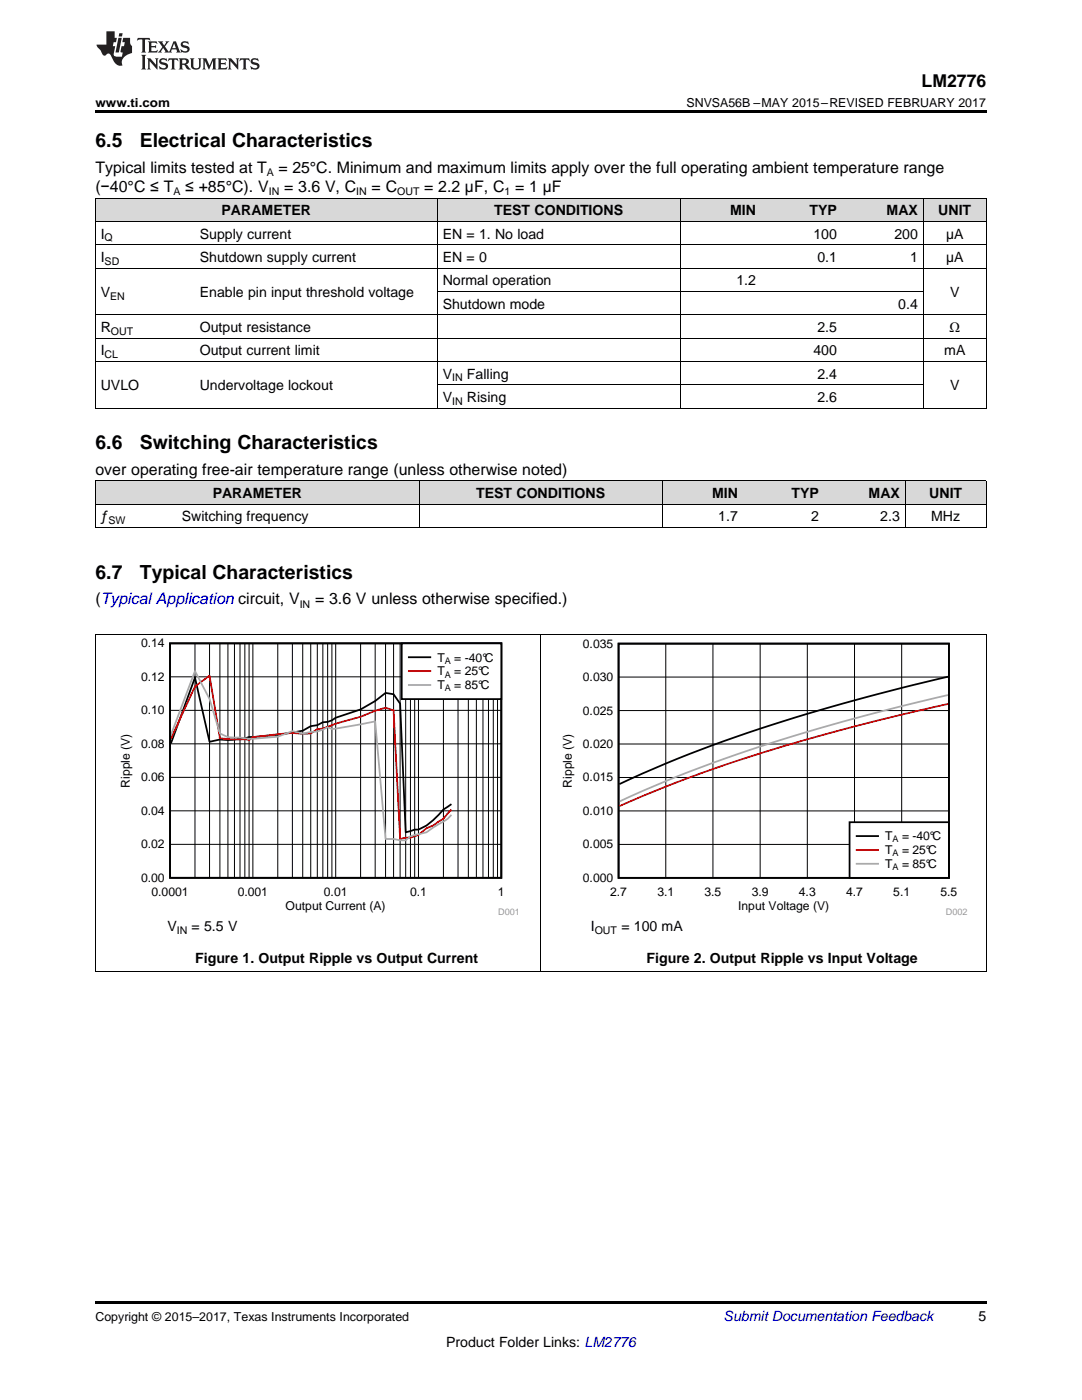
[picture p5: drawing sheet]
<svg xmlns="http://www.w3.org/2000/svg" width="216mm" height="279mm" viewBox="0 0 216 279" stroke-linecap="round" stroke-linejoin="round" font-family="sans-serif">
<g fill="#d8d8d8">
<path d="M19 96h16.2v4.6h-16.2z"/>
<path d="M35.2 96h48.5v4.6h-48.5z"/>
<path d="M83.7 96h48.5v4.6h-48.5z"/>
<path d="M132.2 96h16.1v4.6h-16.1z"/>
<path d="M148.3 96h16.2v4.6h-16.2z"/>
<path d="M164.5 96h16.2v4.6h-16.2z"/>
<path d="M180.7 96h16.1v4.6h-16.1z"/>
<path d="M19 39.6h19.8v4.6h-19.8z"/>
<path d="M38.8 39.6h48.5v4.6h-48.5z"/>
<path d="M87.3 39.6h48.5v4.6h-48.5z"/>
<path d="M135.8 39.6h16.1v4.6h-16.1z"/>
<path d="M151.9 39.6h16.2v4.6h-16.2z"/>
<path d="M168.1 39.6h16.2v4.6h-16.2z"/>
<path d="M184.3 39.6h12.5v4.6h-12.5z"/>
</g>
<path d="M19 259.7h177.8v.5h-177.8z" fill="#000"/>
<path d="M19.1 126.6v67.4M107.9 126.6v67.4M196.8 126.6v67.4M19 193.9h177.8" fill="none" stroke="#000" stroke-width=".2"/>
<path d="M23.6 127.4h79.8v55.2h-79.8z" fill-rule="evenodd" fill="#fff"/>
<path d="M33.9 128.4h66.1v46.8h-66.1zM34.1 148.4l4.8-13.2 2.9 12.8 2.1-.4h2.9l1.1-.2h1l.8-.3a60.5 60.5 0 0 0 10.7-1.3l1.6-.9 1.3-.2 1.1-.6h1l.8-.3 .8-.6 5-1.6 2.9-1.7 2-1.6 1.6 .3 1.3 1.8 1.1 25.7 1.8-.5h.8a13.8 13.8 0 0 0 5-4l1.6-1.1" fill="none" stroke="#000" stroke-width=".35"/>
<g fill="none" stroke="#000" stroke-width=".2">
<path d="M33.9 135.1h66.1M38.9 128.4v46.8M41.8 128.4v46.8M43.9 128.4v46.8M45.5 128.4v46.8M46.8 128.4v46.8M47.9 128.4v46.8M48.9 128.4v46.8M49.7 128.4v46.8M50.5 128.4v46.8M55.4 128.4v46.8M58.3 128.4v46.8"/>
<path d="M60.4 128.4v46.8M62 128.4v46.8M63.3 128.4v46.8M64.4 128.4v46.8M65.4 128.4v46.8M66.2 128.4v46.8M67 128.4v46.8M72 128.4v46.8M74.9 128.4v46.8M76.9 128.4v46.8M78.5 128.4v46.8M79.8 128.4v46.8"/>
<path d="M80.9 128.4v46.8M81.9 128.4v46.8M82.7 128.4v46.8M83.5 128.4v46.8M88.5 128.4v46.8M91.4 128.4v46.8M93.5 128.4v46.8M95.1 128.4v46.8M96.4 128.4v46.8M97.5 128.4v46.8M98.4 128.4v46.8M99.3 128.4v46.8"/>
<path d="M33.9 155.1h66.1M33.9 148.4h66.1M33.9 141.8h66.1M33.9 168.5h66.1M33.9 161.8h66.1"/>
</g>
<path d="M34.1 147.4l4.8-10.4 2.9-2.2 2.1 12.5 4 .3 1-.1 .8 .2 .8-.6 4.9-.6 2.9-.2 2.1 .2 1.6-.1 1.3-.9 1.1-.1 2.6-1 5-1.4 2.9-1.1 2-.7 1.6 .6 1.3 25.6 1.1-.2a5.2 5.2 0 0 0 4.2-1.9l1.3-.5 2.1-1.4 1.6-1.8" fill="none" stroke="#f00" stroke-width=".35"/>
<path d="M34.1 146.7l4.8-12.8 2.9 5.6 2.1 6.9 1.6 .7 5 .3 4.9-.4 2.9-1.1 2.1 .5 2.9-.4 2.1-.9 .8 .4 .8-.1 7.9-1.4 2 23.4h1.6l1.3 .3h1.1l1-.8 3.2-.8 1.3-.9a13.2 13.2 0 0 0 3.7-2.6" fill="none" stroke="#aaa" stroke-width=".35"/>
<path d="M80.2 128.4h19.8v11.1h-19.8z" fill-rule="evenodd" fill="#fff"/>
<path d="M80.2 128.4h19.8v11.1h-19.8zM81.6 131.2h4.3" fill="none" stroke="#000" stroke-width=".35"/>
<path d="M81.6 133.9h4.3" fill="none" stroke="#f00" stroke-width=".35"/>
<path d="M81.6 136.7h4.3" fill="none" stroke="#aaa" stroke-width=".35"/>
<path d="M111.8 127.5h81.3v55.1h-81.3z" fill-rule="evenodd" fill="#fff"/>
<path d="M123.4 128.4h65.9v46.8h-65.9zM189.2 135a369.1 369.1 0 0 0-56.4 17.4l-9.2 4.1" fill="none" stroke="#000" stroke-width=".35"/>
<path d="M123.4 135.1h66M132.8 128.5v46.7M142.3 128.5v46.7M151.7 128.5v46.7M161.1 128.5v46.7M170.5 128.5v46.7M179.9 128.5v46.7M123.4 155.2h66M123.4 148.5h66M123.4 141.8h66M123.4 168.5h66M123.4 161.8h66" fill="none" stroke="#000" stroke-width=".2"/>
<path d="M189.2 140.5a383.8 383.8 0 0 0-56.4 16.5l-9.2 3.9" fill="none" stroke="#f00" stroke-width=".35"/>
<path d="M189.2 138.7a371.9 371.9 0 0 0-56.4 17.2l-9.2 4.1" fill="none" stroke="#aaa" stroke-width=".35"/>
<path d="M169.5 164.1h19.8v11.1h-19.8z" fill-rule="evenodd" fill="#fff"/>
<path d="M169.5 164.1h19.8v11.1h-19.8zM170.9 166.9h4.3" fill="none" stroke="#000" stroke-width=".35"/>
<path d="M170.9 169.6h4.3" fill="none" stroke="#f00" stroke-width=".35"/>
<path d="M170.9 172.4h4.3" fill="none" stroke="#aaa" stroke-width=".35"/>
<g fill="none" stroke="#000" stroke-width=".2">
<path d="M19 39.5h177.8M19.1 39.5v42M87.2 39.5v42M135.7 39.5v42M184.2 39.5v42M196.8 39.5v42M19 53.5h177.8M19 48.8h177.8M19 44.2h177.8M87.3 58.2h97M19 72.1h177.8M19 67.5h177.8"/>
<path d="M19 62.8h177.8M87.3 76.8h97M19 95.9h177.8M19 81.4h177.8M19.1 96v9.3M83.6 96v9.3M132.1 96v9.3M180.6 96v9.3M196.8 96v9.3M19 105.3h177.8M19 100.6h177.8M19 126.6h177.8"/>
</g>
<g fill="#000">
<path d="M19 22h177.8v.5h-177.8zM19 81.5h.2zM87.2 81.5h.1zM135.7 81.5h.1zM184.1 81.5h.2zM196.7 81.5h.1zM19 105.3h.2zM83.6 105.3h.1zM132.1 105.3h.1zM148.2 105.3h.1zM164.4 105.3h.1zM180.6 105.3h.1z"/>
<path d="M196.7 105.3h.1z"/>
</g>
<g fill="#231f20">
<path d="M27.5 7.6l-.1 .5 .4-.2h.6v.1v2.1l-.2 .4h1l-.3-.4v-2.1l.1-.1h.5l.5 .2-.2-.5zM29.5 8.3l.2 .3v1.5l-.2 .4h1.8l.2-.6a1.04 1.04 0 0 1-1.3 .2v-.7h.6l.3 .2v-.6l-.3 .2h-.6v-.6l.8-.1 .4 .3-.2-.5zM31.5 8.3l.9 1.1-.9 1.1h.8l-.2-.2 .5-.7 .4 .7-.2 .2h1.5l-.1-.2 .1-.4h.9l.1 .4-.2 .2h1l-.3-.3-.7-1.9h-.5l-.9 2-.8-1 .9-1h-.8l.1 .3-.3 .5-.4-.6 .2-.2zM34.7 8.6l.4 1h-.7zM36.3 8.4a.63 .63 0 0 0-.2 .7 .63 .63 0 0 0 .6 .4l.6 .2 .1 .2a.75 .75 0 0 1-.7 .4 .75 .75 0 0 1-.6-.5l.1 .7 .1-.1a1.11 1.11 0 0 0 1.5-.6 1.13 1.13 0 0 0-1.2-.8l-.1-.4a1.04 1.04 0 0 1 1.2 .2l-.2-.5-.1 .1-.5-.2zM28.2 10.9l.2 .4v2.2l-.2 .4h1l-.3-.4v-2.2l.3-.4zM29.3 11.6l.3 .4v1.5l-.3 .4h.8l-.2-.4v-1.3l1.5 1.7v-1.9l.2-.4h-.7l.2 .4v.9l-1.1-1.3zM32 11.8a.62 .62 0 0 0-.2 .7 .62 .62 0 0 0 .6 .4l.6 .1 .1 .3a.76 .76 0 0 1-.7 .3 .76 .76 0 0 1-.6-.4l.1 .7 .1-.1a1.11 1.11 0 0 0 1.5-.6 1.13 1.13 0 0 0-1.2-.8l-.1-.4a1.04 1.04 0 0 1 1.2 .2l-.2-.6-.1 .1-.5-.1zM33.7 11.6l-.2 .6a.61 .61 0 0 1 .8-.3v1.6l-.2 .4h.9l-.2-.4v-1.6a.63 .63 0 0 1 .8 .3l-.2-.6zM35.6 11.6l.3 .4v1.5l-.3 .4h1l-.2-.2v-.8l.5 .2a.76 .76 0 0 0 1.2 .7l-1-1a.58 .58 0 0 0 .6-.5 .58 .58 0 0 0-.5-.6zM36.4 11.9h.1a.45 .45 0 0 1 .5 .1 .45 .45 0 0 1 .1 .5l-.7 .2zM37.9 11.6l.2 .2a2.17 2.17 0 0 0 .3 1.9 .99 .99 0 0 0 1.6-.6v-1.1l.2-.4h-.7l.2 .2a1.92 1.92 0 0 1-.2 1.8 .6 .6 0 0 1-.9-.5v-1.1l.2-.4zM40.4 11.6l.2 .4v1.5l-.2 .4h.7l-.2-.4v-1.4l.8 1.8 .8-1.8v1.4l-.2 .4h.9l-.2-.4v-1.5l.2-.4h-.8l-.6 1.5-.6-1.5zM43.4 11.6l.2 .4v1.5l-.2 .4h1.8l.2-.6a1.04 1.04 0 0 1-1.3 .1v-.6h.5l.4 .2v-.6l-.4 .2h-.5v-.7h.8l.3 .3-.1-.6zM45.5 11.6l.2 .4v1.5l-.2 .4h.7l-.2-.4v-1.3l1.5 1.7v-1.9l.2-.4h-.7l.2 .4v.9l-1.1-1.3zM47.9 11.6l-.1 .6a.61 .61 0 0 1 .8-.3v1.6l-.3 .4h1l-.3-.4 .1-1.6a.63 .63 0 0 1 .7 .3l-.1-.6zM50.2 11.8a.62 .62 0 0 0-.2 .7 .62 .62 0 0 0 .6 .4l.6 .1 .2 .3a.76 .76 0 0 1-.8 .3 .76 .76 0 0 1-.6-.4l.1 .7 .2-.1a1.11 1.11 0 0 0 1.5-.6 1.13 1.13 0 0 0-1.3-.8l-.1-.4a1.04 1.04 0 0 1 1.2 .2l-.1-.6-.2 .1-.5-.1z"/>
<path d="M21.2 6.3v2.6h-1.9l.1 .4 .7 .9a.91 .91 0 0 0 1 .8 .56 .56 0 0 1 .5-.3 .56 .56 0 0 1 .5 .3l.4 .8a1.53 1.53 0 0 0 1.9 1.2 1.54 1.54 0 0 1 1-2.1l.9-.3v-1.4a1.52 1.52 0 0 1-.3-1.6h-1.4l-.2 .8h.5l-.2 .8h-.4l-.2 1v.2l.4 .1-.2 .8a1.93 1.93 0 0 1-1.6-.3l.3-1.8h-.5l.2-.8h.4l.2-.8h-.4v-1.3zM23.6 7.6l-.6 2.9h.7l.6-2.9zM23.8 6.6l-.1 .7h.6l.2-.7z"/>
</g>
<g font-size="3.9">
<text x="19" y="29.3">6.5</text>
<text x="27.9" y="29.3">Electrical Characteristics</text>
<text x="19" y="89.6">6.6</text>
<text x="27.9" y="89.6">Switching Characteristics</text>
<text x="19" y="115.5">6.7</text>
<text x="27.9" y="115.5">Typical Characteristics</text>
</g>
<text font-size="3.5" x="183.9" y="17.3">LM2776</text>
<g font-size="3.2">
<text x="19" y="34.4">Typical limits tested at T</text>
<text x="55.6" y="34.4">= 25°C. Minimum and maximum limits apply over the full operating ambient temperature range</text>
<text x="19" y="38.3">(−40°C ≤ T</text>
<text x="37" y="38.3">≤ +85°C). V</text>
<text x="56.7" y="38.3">= 3.6 V, C</text>
<text x="74.2" y="38.3">= C</text>
<text x="84.6" y="38.3">= 2.2 µF, C = 1 µF</text>
<text x="19" y="94.7">over operating free-air temperature range (unless otherwise noted)</text>
<text x="19" y="120.6">(Typical Application circuit, V</text>
<text x="62.9" y="120.6">= 3.6 V unless otherwise specified.)</text>
</g>
<g font-size="2.8">
<text x="20.1" y="47.6">I</text>
<text x="39.9" y="47.6">Supply current</text>
<text x="44.2" y="43">PARAMETER</text>
<text x="88.3" y="47.6">EN = 1. No load</text>
<text x="98.6" y="43">TEST CONDITIONS</text>
<text x="145.7" y="43">MIN</text>
<text x="161.5" y="43">TYP</text>
<text x="162.3" y="47.6">100</text>
<text x="176.9" y="43">MAX</text>
<text x="178.5" y="47.6">200</text>
<text x="187.2" y="43">UNIT</text>
<text x="188.8" y="47.6">µA</text>
<text x="20.1" y="52.3">I</text>
<text x="39.9" y="52.3">Shutdown supply current</text>
<text x="88.3" y="52.3">EN = 0</text>
<text x="163.1" y="52.3">0.1</text>
<text x="181.6" y="52.3">1</text>
<text x="188.8" y="52.3">µA</text>
<text x="20.1" y="59.3">V</text>
<text x="39.9" y="59.3">Enable pin input threshold voltage</text>
<text x="88.3" y="56.9">Normal operation</text>
<text x="146.9" y="56.9">1.2</text>
<text x="189.6" y="59.3">V</text>
<text x="88.3" y="61.6">Shutdown mode</text>
<text x="179.2" y="61.6">0.4</text>
<text x="20.1" y="66.3">R</text>
<text x="20.1" y="70.9">I</text>
<text x="39.9" y="66.3">Output resistance</text>
<text x="39.9" y="70.9">Output current limit</text>
<text x="162.3" y="70.9">400</text>
<text x="163.1" y="66.3">2.5</text>
<text x="188.4" y="70.9">mA</text>
<text x="189.5" y="66.3">Ω</text>
<text x="20.1" y="77.9">UVLO</text>
<text x="39.9" y="77.9">Undervoltage lockout</text>
<text x="88.3" y="75.6">V</text>
<text x="93.2" y="75.6">Falling</text>
<text x="163.1" y="75.6">2.4</text>
<text x="189.6" y="77.9">V</text>
<text x="88.3" y="80.2">V</text>
<text x="93.2" y="80.2">Rising</text>
<text x="163.1" y="80.2">2.6</text>
<text x="42.4" y="99.4">PARAMETER</text>
<text x="95" y="99.4">TEST CONDITIONS</text>
<text x="142.1" y="99.4">MIN</text>
<text x="157.9" y="99.4">TYP</text>
<text x="173.3" y="99.4">MAX</text>
<text x="185.4" y="99.4">UNIT</text>
<text x="20.1" y="104">ƒ</text>
<text x="36.3" y="104">Switching frequency</text>
<text x="143.3" y="104">1.7</text>
<text x="161.9" y="104">2</text>
<text x="175.6" y="104">2.3</text>
<text x="185.8" y="104">MHz</text>
<text x="33.4" y="185.9">V</text>
<text x="38.2" y="185.9">= 5.5 V</text>
<text x="117.9" y="185.9">I</text>
<text x="124" y="185.9">= 100 mA</text>
<text x="38.9" y="192.2">Figure 1. Output Ripple vs Output Current</text>
<text x="129" y="192.2">Figure 2. Output Ripple vs Input Voltage</text>
<text x="195.3" y="263.6">5</text>
<text x="89" y="268.9">Product Folder Links: LM2776</text>
</g>
<text font-size="2.8" fill="#0000c8" x="144.4" y="263.6">Submit Documentation Feedback</text>
<g font-size="2.5">
<text x="19" y="21.4">www.ti.com</text>
<text x="137" y="21.4">SNVSA56B –MAY 2015–REVISED FEBRUARY 2017</text>
<text x="19" y="263.6">Copyright © 2015–2017, Texas Instruments Incorporated</text>
</g>
<g font-size="2.4">
<text x="28.1" y="129.2">0.14</text>
<text x="116.3" y="129.2">0.035</text>
<text x="28.1" y="135.9">0.12</text>
<text x="87.3" y="132">T</text>
<text x="87.3" y="134.8">T</text>
<text x="87.3" y="137.6">T</text>
<text x="90.7" y="132">= -40°C</text>
<text x="90.7" y="134.8">= 25°C</text>
<text x="90.7" y="137.6">= 85°C</text>
<text x="116.3" y="135.9">0.030</text>
<text x="28.1" y="142.6">0.10</text>
<text x="116.3" y="142.6">0.025</text>
<text x="28.1" y="149.2">0.08</text>
<text x="116.3" y="149.3">0.020</text>
<text x="28.1" y="155.9">0.06</text>
<text x="116.3" y="156">0.015</text>
<text x="25.9" y="157.2" transform="rotate(-90 25.9 157.2)">Ripple (V)</text>
<text x="114.1" y="157.2" transform="rotate(-90 114.1 157.2)">Ripple (V)</text>
<text x="28.1" y="162.6">0.04</text>
<text x="116.3" y="162.6">0.010</text>
<text x="176.6" y="167.7">T</text>
<text x="180" y="167.7">= -40°C</text>
<text x="28.1" y="169.3">0.02</text>
<text x="116.3" y="169.3">0.005</text>
<text x="176.6" y="170.5">T</text>
<text x="176.6" y="173.3">T</text>
<text x="180" y="170.5">= 25°C</text>
<text x="180" y="173.3">= 85°C</text>
<text x="28.1" y="176">0.00</text>
<text x="30.2" y="178.8">0.0001</text>
<text x="47.4" y="178.8">0.001</text>
<text x="64.6" y="178.8">0.01</text>
<text x="81.8" y="178.8">0.1</text>
<text x="99.4" y="178.8">1</text>
<text x="116.3" y="176">0.000</text>
<text x="121.8" y="178.8">2.7</text>
<text x="131.2" y="178.8">3.1</text>
<text x="140.6" y="178.8">3.5</text>
<text x="150" y="178.8">3.9</text>
<text x="159.4" y="178.8">4.3</text>
<text x="168.8" y="178.8">4.7</text>
<text x="178.2" y="178.8">5.1</text>
<text x="187.7" y="178.8">5.5</text>
<text x="57" y="181.5">Output Current (A)</text>
<text x="147.3" y="181.5">Input Voltage (V)</text>
</g>
<g font-size="2.1">
<text x="53.2" y="35.1">A</text>
<text x="34.6" y="38.9">A</text>
<text x="53.6" y="38.9">IN</text>
<text x="71.1" y="38.9">IN</text>
<text x="79.2" y="38.9">OUT</text>
<text x="100.7" y="38.9">1</text>
<text x="20.9" y="48.2">Q</text>
<text x="20.9" y="52.8">SD</text>
<text x="22" y="59.8">EN</text>
<text x="20.9" y="71.5">CL</text>
<text x="22.1" y="66.8">OUT</text>
<text x="90.2" y="76.1">IN</text>
<text x="90.2" y="80.8">IN</text>
<text x="21.7" y="104.6">SW</text>
<text x="59.8" y="121.2">IN</text>
<text x="35.3" y="186.4">IN</text>
<text x="118.7" y="186.4">OUT</text>
</g>
<g font-size="1.8">
<text x="88.8" y="132.4">A</text>
<text x="88.8" y="135.2">A</text>
<text x="88.8" y="138">A</text>
<text x="178.1" y="168.1">A</text>
<text x="178.1" y="170.9">A</text>
<text x="178.1" y="173.7">A</text>
</g>
<g font-size="1.8" fill="#999">
<text x="99.4" y="182.6">D001</text>
<text x="188.7" y="182.6">D002</text>
</g>
</svg>
